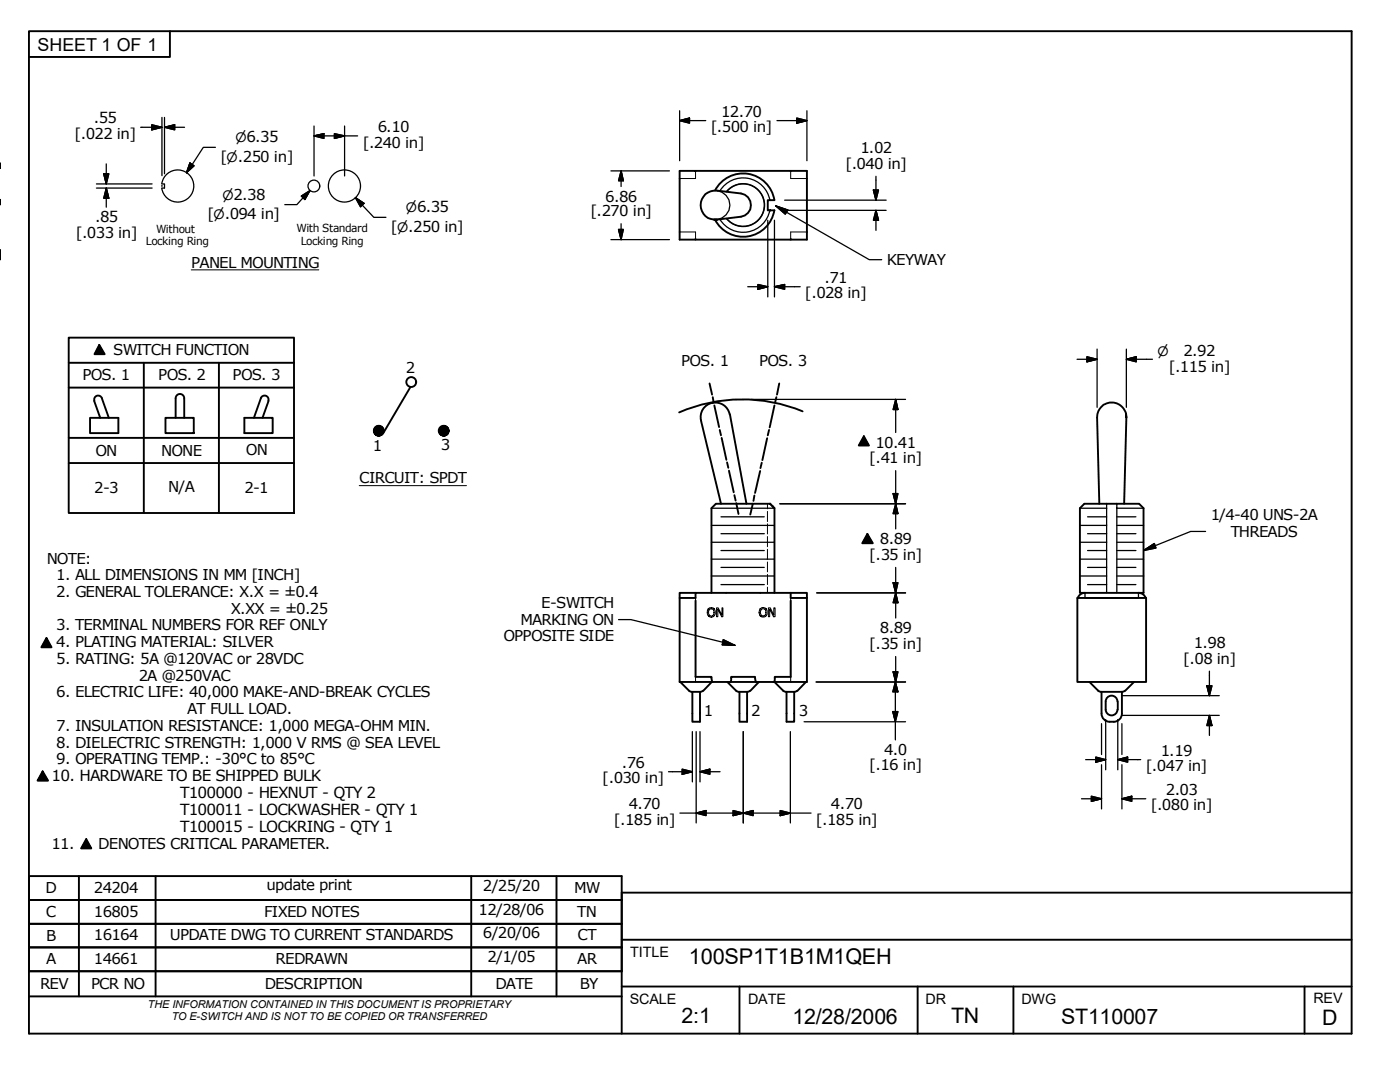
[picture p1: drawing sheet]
<svg xmlns="http://www.w3.org/2000/svg" width="279mm" height="216mm" viewBox="0 0 279 216" stroke-linecap="round" stroke-linejoin="round" font-family="sans-serif">
<!-- layer: Visible Edges(ANSI) -->
<g fill="none" stroke="#000" stroke-width=".38">
<path d="M138.8 34.2l-3.2-.1v13.7h3.2v-.1M138.8 34.1h22.2v13.7h-3.2v-.1M142.7 38a6.3 6.3 0 0 1 6.6-3.3 6.3 6.3 0 0 1 5.2 5.2M154.6 39.9h-1.4v2.1h.5M157.8 34.1v.1M138.8 47.8h19M142.5 43.8h.6a2.92 2.92 0 0 1-3.3-2.9 2.92 2.92 0 0 1 3.3-2.9l4.8 .6a2.35 2.35 0 0 1 2 2.3 2.35 2.35 0 0 1-2 2.3l-4.8 .6M153.7 42h.9M154.5 41.9a6.3 6.3 0 0 1-5.2 5.3 6.3 6.3 0 0 1-6.6-3.4M145.6 82.7a2.92 2.92 0 0 0-3.4-2.3 2.92 2.92 0 0 0-2.3 3.5l4 16.6M145.7 82.7l3.3 17.8M224.7 82.6l.1 .7a2.92 2.92 0 0 0-2.9-3 2.92 2.92 0 0 0-3 3l.5 17.2"/>
<path d="M224.8 83.3l-.5 17.2M135.6 119.3v16.8h6.6M138.8 119.8v15.3h3.2l.2 1M138.8 118.3h-3.2v1M153.7 100.5h-10.8l-.9 .9v16.9M153.7 100.5l.9 .8v17M157.8 118.3h-19v1h-3.2M157.8 119.8v15.3h-3.2v.6l-.2 .4M157.8 118.3h3.2v1M157.8 118.3v1h3.2M161 119.3v16.8h-6.6M215 119.3h13.7v16.8h-13.7z"/>
<path d="M215.5 101.4l.9-.9h10.9l.9 .9v16.9h-12.7zM216.5 118.3a1.49 1.49 0 0 0-1.4 1M227.2 118.3a1.49 1.49 0 0 1 1.4 1M135.8 136.1l1.7 1.8M137.5 137.8l.6 .2h1.7l.5-.2M138.2 138v6h1.5v-6M142 136.1l-1.7 1.8M142.2 136.1h12.2M145.2 136.1l1.7 1.8M145.7 136.1l.2-.4v-.6h4.8l.2 1M146.9 137.8l.6 .2M147.5 138h1.7"/>
<path d="M147.6 138v6h1.5v-6M149.7 137.8l-.6 .2M151.4 136.1l-1.7 1.8M154.6 136.1l1.7 1.8M156.3 137.8l.6 .2M156.9 138h1.7M159.1 137.8l-.6 .2v6h-1.5v-6M160.8 136.1l-1.7 1.8M217.4 136.1l1.8 1.8M219.2 137.8l.5 .2M219.8 138h4.2M219.8 138v4.4"/>
<path d="M223 140a1.17 1.17 0 0 0-1.2-1.2 1.17 1.17 0 0 0-1.1 1.2v1.6a1.17 1.17 0 0 0 1.1 1.1 1.17 1.17 0 0 0 1.2-1.1M224.5 137.8l-.6 .2v4.4M226.3 136.1l-1.8 1.8M219.8 142.4a1.62 1.62 0 0 0 1.7 1.6M221.4 144h.9M223.1 140v1.6M223.9 142.4a1.62 1.62 0 0 1-1.6 1.6"/>
</g>
<g fill="none" stroke="#000" stroke-width=".2">
<path d="M138.8 34.2v1.4h-3.2M157.8 34.2v1.4h3.2M135.6 46.3h3.2v1.4M161 46.3h-3.2v1.4M138.8 119.3v16.8M157.8 119.3v16.8M141.2 122.2l.2 .7M141.4 121.5l.5-.3 .6 .3M141.4 121.5l-.2 .7M141.4 122.9l.1 .2h.4M141.5 121.7l-.1 .3a.59 .59 0 0 0 .4 .9 .59 .59 0 0 0 .7-.7M141.9 121.5l-.4 .1"/>
<path d="M142 121.5h-.1a.57 .57 0 0 1 .6 .7M142.6 121.5l.1 .4v.8l-.3 .4h-.4M143 121.3h.3l.8 1.4v-1.4h.2v1.8h-.3l-.7-1.6v1.6h-.3zM151.5 122.2l.2 .7M151.7 121.5l-.2 .7M151.9 121.7l-.1 .3a.67 .67 0 0 0 .5 .9M152 121.6l-.1 .1a.55 .55 0 0 1 .7-.2 .55 .55 0 0 1 .2 .7M152.3 121.2l-.6 .3M152.3 121.2l.5 .3M152.8 122.2a.68 .68 0 0 1-.5 .7M152.9 121.5l.2 .4v.5a.81 .81 0 0 1-.5 .7 .81 .81 0 0 1-.9-.2h.1M153.4 121.3h.3l.7 1.4v-1.4h.3v1.8h-.3l-.8-1.6v1.6h-.2z"/>
</g>
<path d="M143.7 38.1a5.4 5.4 0 0 1 5.6-2.5 5.4 5.4 0 0 1 4.3 4.3M145 38.3a4.3 4.3 0 0 1 6.2-.5 4.3 4.3 0 0 1 0 6.3 4.3 4.3 0 0 1-6.2-.5M145 38.2a4.2 4.2 0 0 1 6.2-.4 4.2 4.2 0 0 1 0 6.2 4.2 4.2 0 0 1-6.2-.4M153.6 41.9a5.4 5.4 0 0 1-4.3 4.4 5.4 5.4 0 0 1-5.6-2.5M142 101.4h12.6M215.5 101.4h5.4M216.5 118.3v1h10.7v-1M220.9 100.5v.9M220.9 101.4v16.9M222.9 100.5v.8M228.2 101.4h-5.3v16.9" fill="none" stroke="#000" stroke-width=".25"/>
<!-- layer: Visible Tangent Edges(ANSI) -->
<path d="M143.1 38a2.91 2.91 0 0 1 2.6 2.9 2.91 2.91 0 0 1-2.6 2.9" fill="none" stroke="#000" stroke-width=".25"/>
<!-- layer: Hatch -->
<g fill="#000" stroke="#000" stroke-width=".2">
<path d="M19.8 68.8l1.1 1.9h-2zM74.6 85.8l2 .1zM74.6 85.7l2 .1h-2zM74.6 85.7h1.9l.1 .1zM74.7 85.6l1.8 .1zM74.7 85.5l1.8 .1h-1.8zM74.7 85.5h1.8v.1zM74.7 85.4l1.8 .1zM74.8 85.3l1.6 .1h-1.7zM74.8 85.3h1.5l.1 .1zM74.8 85.3h1.5zM74.9 85.2l1.4 .1z"/>
<path d="M74.9 85.2h1.4zM75 85.2h1.3zM75.1 85.1l1 .1zM75.1 85.1h1zM75.2 85.1h.9zM75.2 85l.8 .1zM75.2 85h.7zM75.4 85h.5zM75.4 85h.4zM75.5 85h.3zM75.5 85h.2zM75.4 86.9l.3 .1z"/>
<path d="M75.5 87h.2zM75.2 86.9h.6zM75.4 86.9h.4zM75.2 86.9h.7zM75.1 86.9h.9zM75.2 86.9h.8zM75 86.8l1.1 .1zM75.1 86.9h1zM74.9 86.7l1.2 .1zM75 86.8h1.1zM74.8 86.6l1.5 .1h-1.4zM74.9 86.7h1.4z"/>
<path d="M74.7 86.6h1.6zM74.8 86.6h1.5v.1zM74.7 86.5l1.7 .1zM74.7 86.6h1.7zM74.7 86.4l1.8 .1h-1.8zM74.7 86.5h1.8zM74.6 86.2l1.9 .1h-1.9zM74.6 86.3l1.9 .1zM74.7 86.4h1.8v.1zM74.6 85.9h2v.1zM74.6 85.9l2 .1h-2.1zM74.5 86h2.1v.1z"/>
<path d="M74.5 86l2.1 .1h-2zM74.6 86.1l2 .1zM74.6 86.2h2l-.1 .1zM87.6 85.9h2zM87.6 85.8l2 .1zM87.6 85.7l1.9 .1h-1.9zM87.6 85.7h1.9v.1zM87.6 85.7h1.9zM87.7 85.6l1.8 .1zM87.7 85.5l1.8 .1h-1.8zM87.7 85.5h1.8v.1zM87.7 85.5h1.8z"/>
<path d="M87.8 85.4l1.7 .1zM87.8 85.3l1.6 .1h-1.6zM87.8 85.3h1.5l.1 .1zM87.9 85.2l1.4 .1zM87.9 85.2h1.3zM88 85.2h1.2zM88.1 85.1l1.1 .1zM88.1 85.1h1zM88.2 85.1h.9zM88.3 85l.7 .1zM88.3 85h.6zM88.4 85h.5z"/>
<path d="M88.4 85h.4zM88.5 85h.3zM88.5 85h.2zM88.4 86.9l.3 .1zM88.5 87h.2zM88.3 86.9h.5zM88.4 86.9h.4zM88.2 86.9h.7zM88.3 86.9h.6zM88.1 86.9h.9zM88.2 86.9h.8zM88 86.8l1.1 .1z"/>
<path d="M88.1 86.9h1zM87.9 86.7l1.3 .1zM88 86.8h1.2zM87.8 86.6l1.4 .1h-1.3zM87.9 86.7h1.3zM87.8 86.6h1.5zM87.8 86.6h1.5l-.1 .1zM87.7 86.5l1.7 .1zM87.8 86.6h1.6zM87.6 86.3l1.9 .1zM87.7 86.4h1.8v.1zM87.7 86.4l1.8 .1h-1.8z"/>
<path d="M87.7 86.5h1.8zM87.6 86.1l1.9 .1zM87.6 86.2h1.9v.1zM87.6 86.2l1.9 .1h-1.9zM87.6 86.3h1.9zM87.6 85.9h2v.1zM87.6 85.9l2 .1h-2zM87.6 86h2v.1zM87.6 86l2 .1h-2zM87.6 86.1h2zM172.4 87.1l1 1.8h-2zM173.1 106.6l1.1 1.8h-2.1z"/>
<path d="M9.3 127.3l1 1.9h-2zM8.5 153.9l1.1 1.9h-2.1zM17.2 167.4l1 1.9h-2z"/>
</g>
<!-- layer: Sketch Geometry(ANSI) -->
<g fill="none" stroke="#000" stroke-width=".38">
<path d="M5.8 6.2h263.9v200h-263.9zM33.9 6.2v5.2h-28.1M13.7 67.4h45v35h-45zM13.7 77.3h45M13.7 72.4h45M19.8 68.8l1.1 1.9h-2zM20.3 79.4l1.4 4M20.3 79.5a.79 .79 0 0 0-1-.5 .79 .79 0 0 0-.5 1M28.7 72.4v30M43.7 72.4v30M52.1 79.5a.79 .79 0 0 1 1-.5 .79 .79 0 0 1 .4 1M52.1 79.4l-1.4 4"/>
<path d="M81.9 77.2l-5.4 9.3M141.6 76.5l.5 2.2M142.2 79.2l.2 1.1M154.9 79.2l-.2 1.1M155.5 76.5l-.4 2.2M13.7 92.4h45M13.7 87.4h45M18 83.4h5.6v3h-5.6zM18.8 80l1.2 3.4M33 83.4h5.7v3h-5.7zM35.1 83.4v-3.9a.86 .86 0 0 1 .8-.9 .86 .86 0 0 1 .9 .9v3.9M48.8 83.4h5.6v3h-5.6z"/>
<path d="M53.6 80l-1.2 3.4M142.6 80.9l.9 4.3M143.6 85.8l.3 1.1M144 87.4l1 4.4M145.1 92.3l.3 1M145.5 93.9l.9 4.3M146.6 98.8l.2 1.1M150.6 98.9l-.2 1M151.7 94l-1 4.4M152 92.3l-.2 1.1M153.1 87.4l-1 4.4M153.5 85.8l-.3 1.1"/>
<path d="M154.6 80.9l-1 4.4M160.2 82.1a31.7 31.7 0 0 0-24.7 .2M172.4 87.1l1 1.8h-2zM146.9 100.4l.5 2.2M150.2 100.5l-.5 2.2M173.1 106.6l1.1 1.8h-2.1zM9.3 127.3l1 1.9h-2zM8.5 153.9l1.1 1.9h-2.1zM15.7 174.8v24M17.2 167.4l1 1.9h-2zM31.1 174.8v24M94 174.8v24"/>
<path d="M111.1 174.8v24M124.1 178.1h145.6M5.8 193.8h118.3h-118.3v-4.8h118.3h-118.3v-4.7h118.3h-118.3v-4.7h118.3h-118.3v-4.8h118.3v31.4M5.8 198.8h118.3M124.1 187.5h145.6M124.1 196.8h145.6M147.6 196.8v9.4M183.1 196.8v9.4M202.2 196.8v9.4M260.3 196.8v9.4"/>
<circle cx="82.1" cy="76.2" r=".98"/>
<circle cx="75.6" cy="85.9" r=".98"/>
<circle cx="88.6" cy="85.9" r=".98"/>
</g>
<g fill="none" stroke="#000" stroke-width=".25">
<path d="M32.3 36.7a3.2 3.2 0 0 1 4.9-2.3 3.2 3.2 0 0 1 0 5.4 3.2 3.2 0 0 1-4.9-2.3M32.3 36.7h.5v.8h-.5M142 104.8h12.6M142 108.2h12.6M142 111.6h12.6M142 114.9h12.6M143.9 103.1h8.6M143.9 106.5h8.6M143.9 109.9h8.6M143.9 116.6h8.6M143.9 113.2h8.6M215.5 104.8h5.4"/>
<path d="M215.5 108.2h5.4M215.5 111.6h5.4M215.5 114.9h5.4M217 103.1h3.9M217 106.5h3.9M217 109.9h3.9M217 116.6h3.9M217 113.2h3.9M222.9 103.1h3.8M222.9 104.8h5.3M222.9 106.5h3.8M222.9 108.2h5.3"/>
<path d="M222.9 109.9h3.8M222.9 111.6h5.3M222.9 116.6h3.8M222.9 114.9h5.3M222.9 113.2h3.8"/>
<circle cx="62.6" cy="37.1" r="1.17"/>
<circle cx="68.7" cy="37.1" r="3.2"/>
</g>
<path d="M32.3 37.1h.1M32.3 37v.2M153.2 100.5v1M153.2 102v2.1M153.2 104.5v2.1M153.2 107.1v2M153.2 109.6v2M153.2 112.1v2M153.2 114.6v2M153.2 117.2v1" fill="none" stroke="#000" stroke-width=".2"/>
<!-- layer: Symbols(ANSI) -->
<path d="M38.2 53.8h25.4M71.7 96.9h21.4" fill="none" stroke="#000" stroke-width=".2"/>
<!-- layer: Dimensions(ANSI) -->
<g fill="none" stroke="#000" stroke-width=".25">
<path d="M19.2 36.7h11.2M19.2 37.5h11.2M20.7 34.7h1l-.5 2zM21.2 37.5l.5 2.1h-1zM21.2 32.7v4M21.2 37.5v3.8M28.1 25.4h4.2M30.3 24.9l2 .5-2 .5zM32.3 23.4v11.7M32.8 25.4l2.1-.5v1zM32.8 25.4h4M32.8 23.4v11.3"/>
<path d="M37.9 32.5l.8 .6-1.5 1.4zM43 29.4h-2.4l-3.4 5.1M60.1 39.1l1.7-1.1-1 1.8zM61.8 38l-2.6 2.8h-2.4M62.7 27.1l1.9-.4v.9zM62.7 27.1h8.7M62.7 25.1v10M66.7 26.7l2.1 .4-2.1 .5zM68.8 25.1v10M70.9 39.4l1.7 1.2-.7 .7zM70.9 39.4l3.7 4h2.4M121.9 34.1h11.7"/>
<path d="M124 34.1l.4 2h-1zM124 34.1v3.1M135.6 24.1l2-.5v1zM135.6 24.1h5.2M135.6 22.1v10M155.1 24.1h5.9M156.6 39.9h20.2M159 23.6l2 .5-2 .5zM161 22.1v10M174.3 37.9h1l-.5 2zM174.8 35.2v4.7M121.9 47.8h11.7"/>
<path d="M123.4 45.8h1l-.4 2zM124 44.6v3.2M149.2 57.2h4M151.3 56.8l1.9 .4-1.9 .5zM153.2 43.9v15.3M154.6 57.2l2-.4v.9zM154.6 57.2h5.1M154.6 43.9v15.3M157.1 42h19.7M174.8 42l.5 1.9h-1zM174.8 42v4M149.9 79.7h30.8"/>
<path d="M178.8 79.7l.4 2h-1zM178.8 79.7v6.6M214.9 71.7h4M216.9 71.2l2 .5-2 .5zM218.9 69.7v11.6M224.8 71.7l2-.5v1zM224.8 71.7h5.2M224.8 69.7v11.6M178.2 98.5h1l-.4 2zM178.8 93.9v11.6M155.6 100.5h25.1M163 118.3h17.7"/>
<path d="M178.2 116.3h1l-.4 2zM178.8 118.3l.4 2h-1zM178.8 100.5l.4 2h-1zM178.8 113.2v10.1M162.9 136.1h17.8M178.2 134h1l-.4 2.1zM178.7 136.1l.5 1.9h-1zM178.7 136.1v11.5M178.8 131v5.1M223.8 138.8h19.5M240.9 136.8h1l-.5 2zM241.4 133.9v4.9"/>
<path d="M133.4 154h4.8M136.1 153.5l2.1 .5-2.1 .5zM138.2 146v10M138.9 146v18.2M139.7 154l2-.5v1zM139.7 154h4M139.7 146v10M148.3 146v18.2M157.7 146v18.2M160.5 144h20.2M178.2 142h1l-.5 2zM215.8 159.4h4"/>
<path d="M216.7 151.6h4M217.8 158.9l2 .5-2 .5zM218.7 151.1l2 .5-2 .5zM219.8 144.4v6.2M219.8 152.6v8.8M220.7 143.6v10M223.1 151.6l1.9-.5v1zM223.1 151.6h4.5M223.1 143.6v10M223.8 142.7h19.5M223.9 159.4l2-.5v1zM223.9 159.4h4.8"/>
<path d="M223.9 144.4v6.2M223.9 152.6v8.8M241.4 142.7l.5 2.1h-1zM241.4 142.7v4M135.7 162.2h26.2M138.9 162.2l2-.5v1.1zM146.3 161.7l2 .5-2 .6zM148.3 162.2l2-.5v1.1zM155.7 161.7l2 .5-2 .6z"/>
</g>
<g fill="#000" stroke="#000" stroke-width=".25">
<path d="M0 39.8v.5zM0 39.8v1zM0 33.1v.5zM0 32.6v1zM0 32.6v.5zM20.7 34.7l.5 2zM20.7 34.7h1l-.5 2zM21.2 37.5l.5 2.1zM21.2 37.5l.5 2.1h-1zM30.3 25.9l2-.5zM30.3 24.9l2 .5-2 .5zM32.8 25.4l2.1-.5z"/>
<path d="M32.8 25.4l2.1-.5v1zM37.9 32.5l-.7 2zM37.9 32.5l.8 .6-1.5 1.4zM61.8 38l-1 1.8zM60.1 39.1l1.7-1.1-1 1.8zM62.7 27.1l1.9-.4zM62.7 27.1l1.9-.4v.9zM66.7 27.6l2.1-.5zM66.7 26.7l2.1 .4-2.1 .5zM124 34.1l.4 2zM124 34.1l.4 2h-1zM135.6 24.1l2-.5z"/>
<path d="M135.6 24.1l2-.5v1zM159 24.6l2-.5zM159 23.6l2 .5-2 .5zM174.3 37.9l.5 2zM174.3 37.9h1l-.5 2zM0 40.3v.5zM0 49.8v2zM70.9 39.4l1.7 1.2zM70.9 39.4l1.7 1.2-.7 .7zM123.4 45.8l.6 2zM123.4 45.8h1l-.4 2zM151.3 57.7l1.9-.5z"/>
<path d="M151.3 56.8l1.9 .4-1.9 .5zM154.6 57.2l2-.4zM154.6 57.2l2-.4v.9zM174.8 42l.5 1.9zM174.8 42l.5 1.9h-1zM216.9 72.2l2-.5zM216.9 71.2l2 .5-2 .5zM224.8 71.7l2-.5zM224.8 71.7l2-.5v1zM178.2 98.5l.6 2zM178.2 98.5h1l-.4 2zM178.8 79.7l.4 2z"/>
<path d="M178.8 79.7l.4 2h-1zM178.2 116.3l.6 2zM178.2 116.3h1l-.4 2zM178.8 100.5l.4 2zM178.8 100.5l.4 2h-1zM178.2 134l.6 2.1zM178.2 134h1l-.4 2.1zM178.7 136.1l.5 1.9zM178.7 136.1l.5 1.9h-1zM178.8 118.3l.4 2zM178.8 118.3l.4 2h-1zM240.9 136.8l.5 2z"/>
<path d="M240.9 136.8h1l-.5 2zM136.1 154.5l2.1-.5zM136.1 153.5l2.1 .5-2.1 .5zM139.7 154l2-.5zM139.7 154l2-.5v1zM178.2 142l.5 2zM178.2 142h1l-.5 2zM217.8 159.9l2-.5zM217.8 158.9l2 .5-2 .5zM218.7 152.1l2-.5zM218.7 151.1l2 .5-2 .5zM223.1 151.6l1.9-.5z"/>
<path d="M223.1 151.6l1.9-.5v1zM223.9 159.4l2-.5zM223.9 159.4l2-.5v1zM241.4 142.7l.5 2.1zM241.4 142.7l.5 2.1h-1zM138.9 162.2l2-.5zM138.9 162.2l2-.5v1.1zM146.3 162.8l2-.6zM146.3 161.7l2 .5-2 .6zM148.3 162.2l2-.5zM148.3 162.2l2-.5v1.1zM155.7 162.8l2-.6z"/>
<path d="M155.7 161.7l2 .5-2 .6z"/>
</g>
<!-- layer: Symbols(ANSI) -->
<path d="M154.8 41.1l2.4 .8-.5 .8zM154.8 41.1l18.7 10.7h2.5M228.2 109.9l2.2-1.4 .3 .8zM240.6 106h-3l-9.4 3.9M123.4 123.6h2.5l20.8 5.2M144.3 127.6l2.4 1.2-2.6-.1z" fill="none" stroke="#000" stroke-width=".25"/>
<path d="M154.8 41.1l2.4 .8zM154.8 41.1l2.4 .8-.5 .8zM228.2 109.9l2.2-1.4zM228.2 109.9l2.2-1.4 .3 .8zM144.1 128.7l2.6 .1zM144.3 127.6l2.4 1.2-2.6-.1z" fill="#000" stroke="#000" stroke-width=".25"/>
<g font-size="4.3">
<text x="137.5" y="192.4">100SP1T1B1M1QEH</text>
<text x="136" y="204.2">2:1</text>
<text x="158.2" y="204.3">12/28/2006</text>
<text x="189.8" y="204.2">TN</text>
<text x="211.8" y="204.3">ST110007</text>
<text x="263.8" y="204.5">D</text>
</g>
<text font-size="3.6" x="7.5" y="10.2">SHEET 1 OF 1</text>
<g font-size="3">
<text x="144" y="23.4">12.70</text>
<text x="14.9" y="27.7">[.022 in]</text>
<text x="18.7" y="24.6">.55</text>
<text x="49.2" y="28.4">6.35</text>
<text x="72.4" y="29.5">[.240 in]</text>
<text x="75.4" y="26.4">6.10</text>
<text x="141.9" y="26.3">[.500 in]</text>
<text x="44" y="32.3">[</text>
<text x="47.5" y="32.3">.250 in]</text>
<text x="168.7" y="33.7">[.040 in]</text>
<text x="171.7" y="30.6">1.02</text>
<text x="46.6" y="39.8">2.38</text>
<text x="120.8" y="40.3">6.86</text>
<text x="15.1" y="47.5">[.033 in]</text>
<text x="19" y="44.4">.85</text>
<text x="41.4" y="43.8">[</text>
<text x="44.9" y="43.8">.094 in]</text>
<text x="78" y="46.3">[</text>
<text x="81.5" y="46.3">.250 in]</text>
<text x="83.2" y="42.4">6.35</text>
<text x="117.9" y="43.1">[.270 in]</text>
<text x="38.2" y="53.4">PANEL MOUNTING</text>
<text x="177" y="52.8">KEYWAY</text>
<text x="160.7" y="59.5">[.028 in]</text>
<text x="164.5" y="56.5">.71</text>
<text x="22.6" y="70.9">SWITCH FUNCTION</text>
<text x="236.2" y="71.1">2.92</text>
<text x="16.4" y="75.8">POS. 1</text>
<text x="31.6" y="75.8">POS. 2</text>
<text x="46.4" y="75.8">POS. 3</text>
<text x="81" y="74.5">2</text>
<text x="136" y="73">POS. 1</text>
<text x="151.5" y="73">POS. 3</text>
<text x="233.2" y="74.2">[.115 in]</text>
<text x="74.4" y="89.9">1</text>
<text x="88" y="89.9">3</text>
<text x="174.8" y="89.3">10.41</text>
<text x="19" y="90.9">ON</text>
<text x="32.2" y="90.9">NONE</text>
<text x="49.1" y="90.9">ON</text>
<text x="173.5" y="92.4">[.41 in]</text>
<text x="18.8" y="98.4">2-3</text>
<text x="33.6" y="98.2">N/A</text>
<text x="48.8" y="98.3">2-1</text>
<text x="71.7" y="96.5">CIRCUIT: SPDT</text>
<text x="241.6" y="103.8">1/4-40 UNS-2A</text>
<text x="245.6" y="107.1">THREADS</text>
<text x="9.3" y="112.5">NOTE:</text>
<text x="173.5" y="111.7">[.35 in]</text>
<text x="175.6" y="108.6">8.89</text>
<text x="11.2" y="115.8">1. ALL DIMENSIONS IN MM [INCH]</text>
<text x="11.2" y="119.1">2. GENERAL TOLERANCE: X.X = ±0.4</text>
<text x="11.2" y="125.8">3. TERMINAL NUMBERS FOR REF ONLY</text>
<text x="46" y="122.5">X.XX = ±0.25</text>
<text x="103.9" y="124.7">MARKING ON</text>
<text x="108" y="121.3">E-SWITCH</text>
<text x="11.2" y="129.2">4. PLATING MATERIAL: SILVER</text>
<text x="100.5" y="128">OPPOSITE SIDE</text>
<text x="173.5" y="129.5">[.35 in]</text>
<text x="175.6" y="126.4">8.89</text>
<text x="238.3" y="129.3">1.98</text>
<text x="11.2" y="132.5">5. RATING: 5A @120VAC or 28VDC</text>
<text x="27.7" y="135.8">2A @250VAC</text>
<text x="236.2" y="132.4">[.08 in]</text>
<text x="11.2" y="139.1">6. ELECTRIC LIFE: 40,000 MAKE-AND-BREAK CYCLES</text>
<text x="37.3" y="142.5">AT FULL LOAD.</text>
<text x="140.5" y="142.9">1</text>
<text x="149.9" y="142.9">2</text>
<text x="159.4" y="142.9">3</text>
<text x="11.2" y="145.8">7. INSULATION RESISTANCE: 1,000 MEGA-OHM MIN.</text>
<text x="11.2" y="149.2">8. DIELECTRIC STRENGTH: 1,000 V RMS @ SEA LEVEL</text>
<text x="10.3" y="155.8">10. HARDWARE TO BE SHIPPED BULK</text>
<text x="11.2" y="152.5">9. OPERATING TEMP.: -30°C to 85°C</text>
<text x="124.1" y="153.2">.76</text>
<text x="173.5" y="153.7">[.16 in]</text>
<text x="176.5" y="150.6">4.0</text>
<text x="228.7" y="153.9">[.047 in]</text>
<text x="231.6" y="150.8">1.19</text>
<text x="35.9" y="159.3">T100000 - HEXNUT - QTY 2</text>
<text x="120.2" y="156.3">[.030 in]</text>
<text x="125.5" y="161.4">4.70</text>
<text x="165.8" y="161.4">4.70</text>
<text x="229.7" y="161.7">[.080 in]</text>
<text x="232.7" y="158.6">2.03</text>
<text x="35.9" y="162.6">T100011 - LOCKWASHER - QTY 1</text>
<text x="35.9" y="166.1">T100015 - LOCKRING - QTY 1</text>
<text x="122.5" y="164.5">[.185 in]</text>
<text x="162.8" y="164.5">[.185 in]</text>
<text x="10.3" y="169.4">11.</text>
<text x="19.6" y="169.4">DENOTES CRITICAL PARAMETER.</text>
<text x="9.1" y="178.2">D</text>
<text x="18.7" y="178.2">24204</text>
<text x="53.2" y="177.7">update print</text>
<text x="96.4" y="177.8">2/25/20</text>
<text x="114.6" y="178.2">MW</text>
<text x="9.1" y="182.9">C</text>
<text x="18.7" y="182.9">16805</text>
<text x="52.7" y="182.9">FIXED NOTES</text>
<text x="95.5" y="182.6">12/28/06</text>
<text x="115.2" y="182.9">TN</text>
<text x="9.2" y="187.7">B</text>
<text x="18.7" y="187.6">16164</text>
<text x="33.9" y="187.6">UPDATE DWG TO CURRENT STANDARDS</text>
<text x="96.4" y="187.3">6/20/06</text>
<text x="115.3" y="187.6">CT</text>
<text x="8" y="197.3">REV</text>
<text x="9.2" y="192.4">A</text>
<text x="18.2" y="197.4">PCR NO</text>
<text x="18.7" y="192.4">14661</text>
<text x="52.8" y="197.3">DESCRIPTION</text>
<text x="55" y="192.4">REDRAWN</text>
<text x="97.3" y="192">2/1/05</text>
<text x="98.9" y="197.3">DATE</text>
<text x="115.2" y="192.4">AR</text>
<text x="115.7" y="197.3">BY</text>
</g>
<g font-size="2.9">
<text x="125.8" y="190.9">TITLE</text>
<text x="125.7" y="200.4">SCALE</text>
<text x="149.3" y="200.3">DATE</text>
<text x="184.7" y="200.3">DR</text>
<text x="203.8" y="200.4">DWG</text>
<text x="262.1" y="200.2">REV</text>
</g>
<g font-size="2.6">
<text x="47" y="28.4">⌀</text>
<text x="45.2" y="32.3">⌀</text>
<text x="44.4" y="39.8">⌀</text>
<text x="42.6" y="43.8">⌀</text>
<text x="79.2" y="46.3">⌀</text>
<text x="81" y="42.4">⌀</text>
<text x="231" y="71.1">⌀</text>
</g>
<g font-size="2.2">
<text x="31.2" y="46.4">Without</text>
<text x="59.2" y="46.4">With Standard</text>
<text x="29.1" y="48.9">Locking Ring</text>
<text x="60" y="48.8">Locking Ring</text>
<text x="29.5" y="201.2">THE INFORMATION CONTAINED IN THIS DOCUMENT IS PROPRIETARY</text>
<text x="34.3" y="203.6">TO E-SWITCH AND IS NOT TO BE COPIED OR TRANSFERRED</text>
</g>
</svg>
